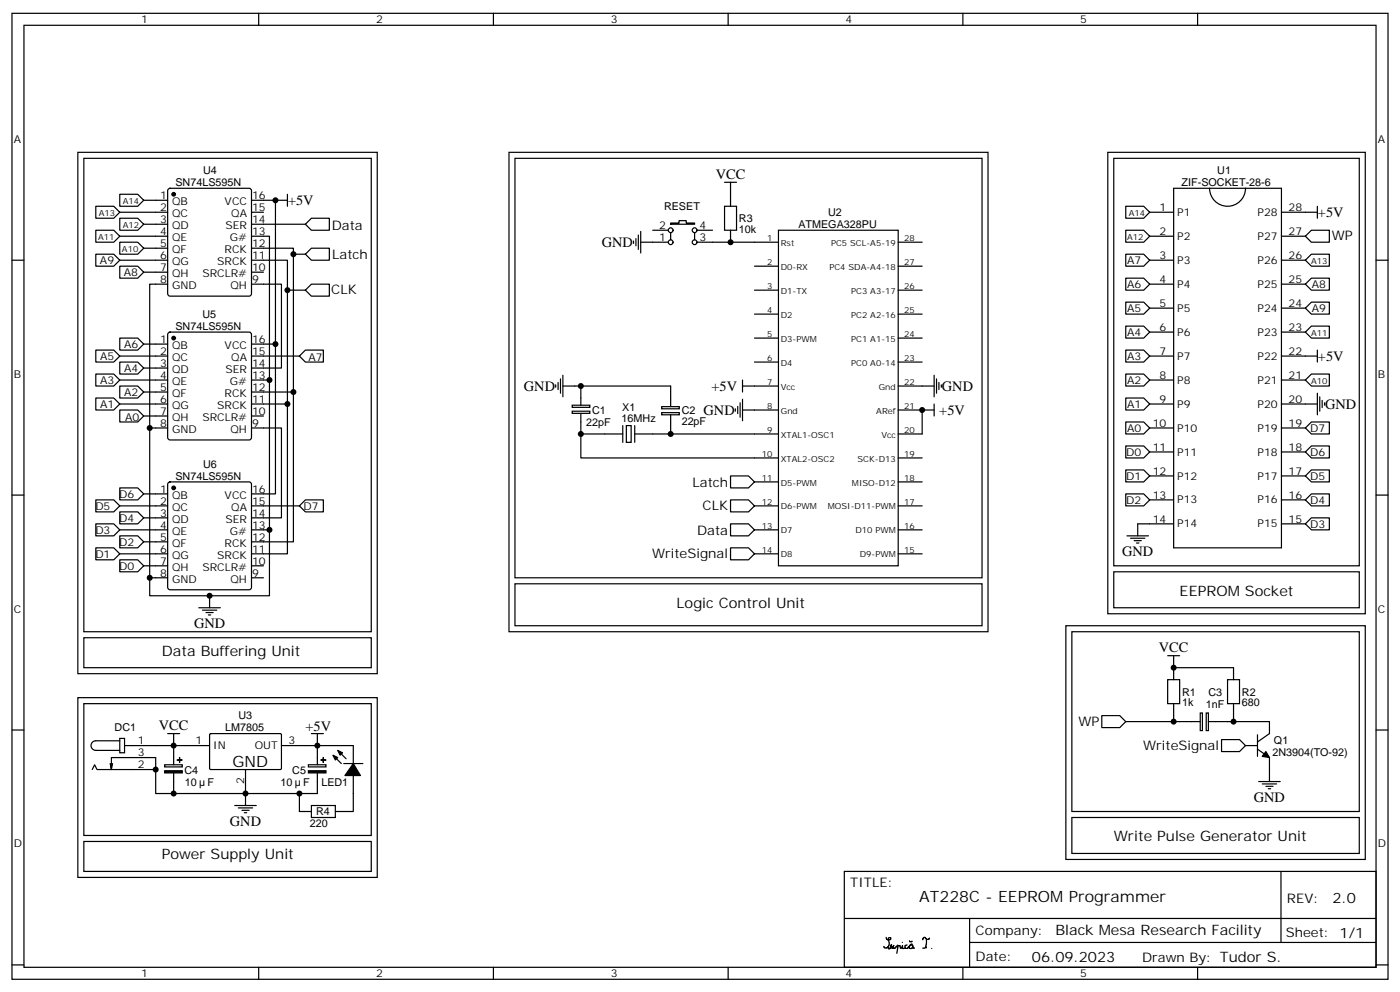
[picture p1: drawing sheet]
<svg xmlns="http://www.w3.org/2000/svg" width="412mm" height="292mm" viewBox="0 0 412 292" stroke-linecap="round" stroke-linejoin="round" font-family="sans-serif">
<g fill="none" stroke="#000" stroke-width=".35">
<path d="M3.5 3.9h405.4v284.4h-405.4zM7.1 7.4h398.2v277.3h-398.2zM76.2 3.9v3.5M145.3 3.9v3.5M214.5 3.9v3.5M283.6 3.9v3.5M352.8 3.9v3.5M22.9 44.8h88.2v153.5h-88.2zM24.7 46.6h84.7v139.3h-84.7zM35.3 57.2h5.3l1.7 1.7-1.7 1.8h-5.3zM42.3 58.9h7.1M49.6 55.6l.5-.2h23.3l.5 .2 .2 .5v30.4l-.3 .5-.4 .2h-23.3l-.5-.3-.2-.4v-30.4z"/>
<path d="M74.1 58.9h7v86.5h-7M81.1 58.9h3.6M84.7 57.2v3.5M149.9 44.8h141.1v141.1h-141.1zM151.7 46.6h137.6v123.5h-137.6zM213.4 53.7h3.6M215.2 53.7v7M326.3 44.8h75.9v135.9h-75.9zM328.1 46.6h72.3v119.9h-72.3zM345.7 55.4h31.8v105.9h-31.8zM356.3 55.4a5.3 5.3 0 0 0 5.3 5.3 5.3 5.3 0 0 0 5.3-5.3M3.5 76.6h3.6"/>
<path d="M28.2 74.8h5.3l1.8 1.8-1.8 1.8h-5.3zM28.2 67.8h5.3l1.8 1.7-1.8 1.8h-5.3zM28.2 60.7h5.3l1.8 1.8-1.8 1.7h-5.3zM35.3 78.4h5.3l1.7 1.7-1.7 1.8h-5.3zM35.3 71.3h5.3l1.7 1.8-1.7 1.7h-5.3zM35.3 64.2h5.3l1.7 1.8-1.7 1.8h-5.3zM35.3 76.6h14.1M35.3 62.5h14.1M35.3 69.5h14.1M42.3 66h7.1M42.3 73.1h7.1M74.1 76.6h10.6v86.4h-10.6"/>
<path d="M74.1 73.1h12.3v86.4h-12.3M74.1 69.5h5.3v42.4M74.1 62.5h3.5M74.1 66h15.9M86.4 74.8h3.6M90 66l1.7-1.8h5.3v3.6h-5.3zM90 74.8l1.7-1.7h5.3v3.5h-5.3zM186.6 70.9v.7M187.3 70.2v2.2M188 69.2v4.2M188.7 71.3h8.1M188.7 68.1v6.4"/>
<path d="M192.3 67.8h4.5M197.6 65.7h2.4v-.8h2.1v.8h2.5v.3h-7zM197.6 68.5v2.1M204.6 68.5v2.1M205.3 71.3h24M205.3 67.8h4.6M213.4 60.7h3.6v7.1h-3.6zM215.2 67.8v3.5M222.2 78.4h7.1M229.3 67.8h35.3v98.7h-35.3zM264.6 71.3h7M264.6 78.4h7"/>
<path d="M331.6 67.8h5.3l1.8 1.7-1.8 1.8h-5.3zM331.6 74.8h5.3l1.8 1.8-1.8 1.8h-5.3zM331.6 60.7h5.3l1.8 1.8-1.8 1.7h-5.3zM338.7 76.6h7M338.7 62.5h7M338.7 69.5h7M377.5 76.6h7M377.5 62.5h10.6M377.5 69.5h7M384.5 69.5l1.8-1.7h5.3v3.5h-5.3zM384.5 76.6l1.8-1.8h5.3v3.6h-5.3zM388.1 60.7v3.5"/>
<path d="M405.3 76.6h3.6M35.3 99.5h5.3l1.7 1.8-1.7 1.7h-5.3zM42.3 80.1h7.1M49.4 83.6h-5.3v91.8h35.3v-19.4h-5.3M49.6 98l.5-.2h23.3l.5 .2 .2 .5v30.3l-.3 .5-.4 .2h-23.3l-.5-.2-.2-.5v-30.3zM74.1 83.6h8.8v24.7h-8.8M74.1 80.1h3.5M84.7 85.4h5.3M90 85.4l1.7-1.8h5.3v3.6h-5.3zM222.2 85.4h7.1M222.2 92.5h7.1M222.2 99.5h7.1"/>
<path d="M264.6 85.4h7M264.6 92.5h7M264.6 99.5h7M331.6 81.9h5.3l1.8 1.7-1.8 1.8h-5.3zM331.6 88.9h5.3l1.8 1.8-1.8 1.8h-5.3zM331.6 96h5.3l1.8 1.8-1.8 1.7h-5.3zM338.7 83.6h7M338.7 90.7h7M338.7 97.8h7M377.5 83.6h7M377.5 90.7h7M377.5 97.8h7"/>
<path d="M384.5 97.8l1.8-1.8h5.3v3.5h-5.3zM384.5 90.7l1.8-1.8h5.3v3.6h-5.3zM384.5 83.6l1.8-1.7h5.3v3.5h-5.3zM28.2 117.2h5.3l1.8 1.7-1.8 1.8h-5.3zM28.2 110.1h5.3l1.8 1.8-1.8 1.7h-5.3zM28.2 103h5.3l1.8 1.8-1.8 1.8h-5.3zM35.3 113.6h5.3l1.7 1.8-1.7 1.8h-5.3zM35.3 106.6h5.3l1.7 1.7-1.7 1.8h-5.3zM35.3 104.8h14.1M35.3 111.9h14.1M35.3 118.9h14.1M42.3 101.3h7.1"/>
<path d="M42.3 108.3h7.1M42.3 115.4h7.1M74.1 111.9h5.3v44.1M74.1 104.8h14.1M74.1 118.9h10.6M74.1 101.3h7M74.1 115.4h12.3M88.2 104.8l1.8-1.8h5.2v3.6h-5.2zM163.7 113.3v.7M164.4 112.6v2.1M165.1 111.5v4.2M165.8 113.6h31.8v6"/>
<path d="M165.8 110.5v6.3M168.6 119.3h5.1v.6h-5.1zM171.1 113.6v5.7M194.9 119.7h5.2v.6h-5.2zM217.3 119.6v2.1M218 118.6v4.2M218.7 113.6h10.6M218.7 111.9v3.5M218.7 117.5v6.4M222.2 106.6h7.1M264.6 106.6h7M264.6 113.6h10.6"/>
<path d="M275.2 110.5v6.3M275.2 118.9v3.5M275.9 111.5v4.2M276.6 112.6v2.1M277.3 113.3v.7M331.6 103h5.3l1.8 1.8-1.8 1.8h-5.3zM331.6 110.1h5.3l1.8 1.8-1.8 1.7h-5.3zM331.6 117.2h5.3l1.8 1.7-1.8 1.8h-5.3zM338.7 104.8h7M338.7 111.9h7M338.7 118.9h7M377.5 104.8h10.6"/>
<path d="M377.5 111.9h7M377.5 118.9h10.6M384.5 111.9l1.8-1.8h5.3v3.5h-5.3zM388.1 103v3.6M388.1 115.7v6.4M388.8 116.8v4.2M389.5 117.9v2.1M390.2 118.6v.7M35.3 120.7h5.3l1.7 1.7-1.7 1.8h-5.3zM42.3 122.4h7.1M44.1 126h5.3M74.1 126h8.8v26.4h-8.8"/>
<path d="M74.1 122.4h3.5M168.6 121h5.1v.7h-5.1zM171.1 121.7v6M183.4 127.7h-12.3v7.1h58.2M183.4 125.3v4.9M184.5 125.3h1.4v4.9h-1.4zM187 127.7h42.3M187 125.3v4.9M194.9 121.5h5.2v.6h-5.2zM197.6 122.1v5.6M216.6 120.3v.7M218.7 120.7h10.6"/>
<path d="M264.6 120.7h10.6M264.6 134.8h7M271.6 120.7v7h-7M331.6 124.2h5.3l1.8 1.8-1.8 1.7h-5.3zM331.6 131.3h5.3l1.8 1.7-1.8 1.8h-5.3zM331.6 138.3h5.3l1.8 1.8-1.8 1.8h-5.3zM338.7 126h7M338.7 133h7M377.5 126h7M377.5 133h7M384.5 133l1.8-1.7h5.3v3.5h-5.3zM384.5 126l1.8-1.8h5.3v3.5h-5.3z"/>
<path d="M3.5 145.7h3.6M28.2 154.2h5.3l1.8 1.8-1.8 1.7h-5.3zM28.2 147.1h5.3l1.8 1.8-1.8 1.8h-5.3zM35.3 157.7h5.3l1.7 1.8-1.7 1.8h-5.3zM35.3 150.7h5.3l1.7 1.7-1.7 1.8h-5.3zM35.3 143.6h5.3l1.7 1.8-1.7 1.7h-5.3zM35.3 148.9h14.1M35.3 156h14.1M42.3 145.4h7.1M42.3 152.4h7.1M42.3 159.5h7.1M49.6 142.1l.5-.2h23.3l.5 .2 .2 .5v30.3l-.3 .5-.4 .2h-23.3l-.5-.2-.2-.5v-30.3z"/>
<path d="M74.1 148.9h14.1M88.2 148.9l1.8-1.8h5.2v3.6h-5.2zM215.2 154.2h5.3l1.7 1.8-1.7 1.7h-5.3zM215.2 147.1h5.3l1.7 1.8-1.7 1.8h-5.3zM215.2 140.1h5.3l1.7 1.8-1.7 1.7h-5.3zM222.2 141.9h7.1M222.2 148.9h7.1M222.2 156h7.1M264.6 141.9h7M264.6 148.9h7M264.6 156h7M331.6 145.4h5.3l1.8 1.7-1.8 1.8h-5.3z"/>
<path d="M332 157.7h6.3M333 158.4h4.3M334.1 159.1h2.1M334.8 159.8h.7M338.7 140.1h7M338.7 147.1h7M345.7 154.2h-10.6v3.5M377.5 140.1h7M377.5 147.1h7M377.5 154.2h7M384.5 154.2l1.8-1.8h5.3v3.6h-5.3zM384.5 147.1l1.8-1.7h5.3v3.5h-5.3z"/>
<path d="M384.5 140.1l1.8-1.8h5.3v3.6h-5.3zM405.3 145.7h3.6M28.2 161.3h5.3l1.8 1.7-1.8 1.8h-5.3zM35.3 164.8h5.3l1.7 1.7-1.7 1.8h-5.3zM35.3 163h14.1M42.3 166.5h7.1M44.1 170.1h5.3M58.6 178.9h6.3M59.6 179.6h4.3M61.7 175.4v3.5M74.1 166.5h3.5M74.1 170.1h3.5"/>
<path d="M151.7 171.8h137.6v12.4h-137.6zM215.2 161.3h5.3l1.7 1.7-1.7 1.8h-5.3zM222.2 163h7.1M264.6 163h7M328.1 168.3h72.3v10.6h-72.3zM24.7 187.7h84.7v8.8h-84.7zM60.7 180.3h2.1M61.4 181h.7M314 184.2h88.2v68.8h-88.2zM315.7 185.9h84.7v53h-84.7zM344 193h3.5M345.7 193v7.1"/>
<path d="M345.7 196.5h17.7v3.6M3.5 214.9h3.6M22.9 205.4h88.2v52.9h-88.2zM24.7 207.1h84.7v38.8h-84.7zM35.3 217.3h1.4v4.3h-1.4zM35.3 218.1h-7.1a1.41 1.41 0 0 0-1.4 1.4 1.41 1.41 0 0 0 1.4 1.4h7.1M36.7 219.5h25M49.4 215.9h3.5M51.2 215.9v9.2M61.8 216.1l.3-.2 20.6 .1 .2 .3-.1 10-.3 .2h-20.6l-.2-.3zM82.9 219.5h21.2v5.3M91.7 215.9h3.5"/>
<path d="M93.5 215.9v9.2M324.6 210.6h5.2l1.8 1.8-1.8 1.8h-5.2zM331.6 212.4h14.1M344 200.1h3.5v7h-3.5zM345.7 207.1v5.3h7.8M353.6 209.9h.6v5.2h-.6zM355.3 209.9h.7v5.2h-.7zM359.8 217.7h5.3l1.8 1.8-1.8 1.7h-5.3zM361.6 200.1h3.5v7h-3.5zM363.4 207.1v5.3h-7.4M363.4 212.4h10.5v3.5l-3.5 2.5M366.9 219.5h3.5"/>
<path d="M370.4 216.3v6.3M405.3 214.9h3.6M27.2 226.5l.7-1.4 .7 1.4h17.3M32.5 224.8l.3 1.7v-3.5h13.1v3.5M33.2 224.8l-.4 1.7M45.9 226.5v7.1h47.6v-6M48.5 225.1h5.2v.6h-5.2zM51.2 227.6v6M69.1 237.1h6.4M70.2 237.8h4.2M71.3 238.5h2.1M72 239.2h.7"/>
<path d="M72.3 226.5v10.6M88.2 233.6v5.3h3.5M90.8 225.1h5.2v.6h-5.2zM91.7 237.1h7.1v3.5h-7.1zM104.1 228.3v10.6h-5.3M370.4 220.5l3.5 2.5v7M370.8 230h6.3M371.8 230.8h4.3M372.9 231.5h2.1M373.6 232.2h.7M24.7 247.7h84.7v8.8h-84.7zM248.7 256.5h156.6v28.2h-156.6z"/>
<path d="M315.7 240.6h84.7v10.6h-84.7zM377.3 256.5v20.9M248.7 270.4h156.5M261.1 275.9v.5l.4 .3h.5l.4-.3v-.4l-.7 .1 .2 1.4-.2 1.1-1 .5-.4-.5M261.6 278.7l.1 .5 .3 .1 .6-1.3-.1 1h.4l.4-.7-.3 .9h.6l.9-1-.3 2.4M264.4 278.5l.7-.1 .1 .7h.4l.3-.7v.8l.5-.2M265.8 277.4h.1M267.2 278.2l-.6 .2v.7l.8 .1 .6-.9M267.9 276.9l.2 .3h.5l.1-.2M268.7 277.9l-.5 .1-.3 .5 .1 .7h.5l.3-.3v-.6l-.3-.2M268.9 278.3l.1 .6 .4 .2M272.7 278.6l.2 .4"/>
<path d="M272.9 276.8l-.2 2.1-.9 .2M273.8 276.1l-.2 .4h-.6l-.5-.6h-.3l-.4 .7M274.5 279.2h.1M285.6 277.4h119.6M285.6 270.4v14.1M3.5 284h3.6M76.2 284.7v3.6M145.3 284.7v3.6M214.5 284.7v3.6M283.6 284.7v3.6M352.8 284.7v3.6M405.3 284h3.6"/>
<circle cx="197.6" cy="67.8" r=".71"/>
<circle cx="197.6" cy="71.3" r=".71"/>
<circle cx="204.6" cy="67.8" r=".71"/>
<circle cx="204.6" cy="71.3" r=".71"/>
</g>
<g fill="#000" stroke="#000" stroke-width=".35">
<path d="M48.5 226.9h5.2v.6h-5.2zM52.2 223.7h1.4zM52.9 223v1.4zM90.8 226.9h5.2v.6h-5.2zM94.5 223.7h1.5zM95.2 223v1.4zM98.1 222.3l1.4 .7-.7 .7zM99.5 220.9l1.4 .7-.7 .7zM99.1 223.3l1.4 1.5zM101.2 224.8h5.7zM100.5 221.9l1.5 1.4zM104.1 224.8l2.1 3.5h-4.6z"/>
<path d="M372.9 221.2l1 1.8-2.1-.4z"/>
<circle cx="51.2" cy="57.2" r=".53"/>
<circle cx="51.2" cy="99.5" r=".53"/>
<circle cx="51.2" cy="143.6" r=".53"/>
</g>
<g fill="#000">
<circle cx="81.1" cy="58.9" r=".88"/>
<circle cx="86.4" cy="74.8" r=".88"/>
<circle cx="215.2" cy="71.3" r=".88"/>
<circle cx="84.7" cy="85.4" r=".88"/>
<circle cx="79.4" cy="111.9" r=".88"/>
<circle cx="81.1" cy="101.3" r=".88"/>
<circle cx="84.7" cy="118.9" r=".88"/>
<circle cx="86.4" cy="115.4" r=".88"/>
<circle cx="171.1" cy="113.6" r=".88"/>
<circle cx="44.1" cy="126" r=".88"/>
<circle cx="171.1" cy="127.7" r=".88"/>
<circle cx="197.6" cy="127.7" r=".88"/>
<circle cx="271.6" cy="120.7" r=".88"/>
<circle cx="79.4" cy="156" r=".88"/>
<circle cx="44.1" cy="170.1" r=".88"/>
<circle cx="61.7" cy="175.4" r=".88"/>
<circle cx="345.7" cy="196.5" r=".88"/>
<circle cx="51.2" cy="219.5" r=".88"/>
<circle cx="93.5" cy="219.5" r=".88"/>
<circle cx="345.7" cy="212.4" r=".88"/>
<circle cx="363.4" cy="212.4" r=".88"/>
<circle cx="45.9" cy="226.5" r=".88"/>
<circle cx="51.2" cy="233.6" r=".88"/>
<circle cx="72.3" cy="233.6" r=".88"/>
<circle cx="88.2" cy="233.6" r=".88"/>
</g>
<g font-size="4.6">
<text x="68.4" y="225.8">GND</text>
<text x="270.8" y="265.5">AT228C - EEPROM Programmer</text>
</g>
<g font-size="4.2">
<text x="210.8" y="52.6">VCC</text>
<text x="84.8" y="60.4">+5V</text>
<text x="388.2" y="63.9">+5V</text>
<text x="177.3" y="72.7">GND</text>
<text x="388.2" y="106.2">+5V</text>
<text x="154.3" y="115.1">GND</text>
<text x="209.6" y="115.1">+5V</text>
<text x="277.5" y="115">GND</text>
<text x="207.3" y="122.1">GND</text>
<text x="276.7" y="122.1">+5V</text>
<text x="390.3" y="120.4">GND</text>
<text x="330.6" y="163.7">GND</text>
<text x="199.3" y="178.9">Logic Control Unit</text>
<text x="347.5" y="175.4">EEPROM Socket</text>
<text x="57.1" y="184.9">GND</text>
<text x="341.4" y="191.9">VCC</text>
<text x="47.6" y="193">Data Buffering Unit</text>
<text x="46.8" y="214.9">VCC</text>
<text x="90" y="215.2">+5V</text>
<text x="369.4" y="236.1">GND</text>
<text x="67.7" y="243.1">GND</text>
<text x="328.1" y="247.7">Write Pulse Generator Unit</text>
<text x="47.6" y="253">Power Supply Unit</text>
<text x="392.5" y="265.8">2.0</text>
<text x="310.9" y="275.3">Black Mesa Research Facility</text>
<text x="304" y="283.1">06.09.2023</text>
</g>
<g font-size="3.9">
<text x="97.7" y="67.7">Data</text>
<text x="392.3" y="70.8">WP</text>
<text x="97.8" y="76.1">Latch</text>
<text x="97.6" y="86.7">CLK</text>
<text x="204" y="143.2">Latch</text>
<text x="206.9" y="150.2">CLK</text>
<text x="205.3" y="157.3">Data</text>
<text x="192.1" y="164.2">WriteSignal</text>
<text x="317.7" y="213.7">WP</text>
<text x="336.8" y="220.8">WriteSignal</text>
<text x="250.5" y="261.1">TITLE:</text>
<text x="379.1" y="265.8">REV:</text>
<text x="287.4" y="275.3">Company:</text>
<text x="378.7" y="275.9">Sheet: 1/1</text>
<text x="287.4" y="283">Date:</text>
<text x="336.4" y="283.1">Drawn By: Tudor S.</text>
</g>
<g font-size="3.2">
<text x="41.6" y="6.9">1</text>
<text x="110.8" y="6.9">2</text>
<text x="179.9" y="6.9">3</text>
<text x="249.1" y="6.9">4</text>
<text x="318.2" y="6.9">5</text>
<text x="4.1" y="42">A</text>
<text x="405.9" y="42">A</text>
<text x="59.8" y="51.3">U4</text>
<text x="358.6" y="51.3">U1</text>
<text x="47.2" y="58.6">1</text>
<text x="51.7" y="54.8">SN74LS595N</text>
<text x="74.3" y="58.6">16</text>
<text x="348.1" y="54.8">ZIF-SOCKET-28-6</text>
<text x="47.2" y="62.1">2</text>
<text x="47.2" y="65.7">3</text>
<text x="50.7" y="60.4">QB</text>
<text x="50.7" y="63.9">QC</text>
<text x="66.2" y="60.4">VCC</text>
<text x="68.1" y="63.9">QA</text>
<text x="74.3" y="65.7">14</text>
<text x="74.3" y="62.1">15</text>
<text x="195.6" y="61.8">RESET</text>
<text x="217.7" y="65.4">R3</text>
<text x="243.9" y="63.6">U2</text>
<text x="341.6" y="62.1">1</text>
<text x="346.8" y="63.5">P1</text>
<text x="370.5" y="63.5">P28</text>
<text x="379.6" y="62.1">28</text>
<text x="47.2" y="69.2">4</text>
<text x="50.7" y="67.4">QD</text>
<text x="50.7" y="70.9">QE</text>
<text x="66.4" y="67.4">SER</text>
<text x="67.7" y="70.9">G#</text>
<text x="74.3" y="69.2">13</text>
<text x="194.1" y="70.9">1</text>
<text x="194.1" y="67.4">2</text>
<text x="206" y="70.9">3</text>
<text x="206" y="67.4">4</text>
<text x="217.7" y="68.6">10k</text>
<text x="235.2" y="67.2">ATMEGA328PU</text>
<text x="341.6" y="69.2">2</text>
<text x="346.8" y="70.6">P2</text>
<text x="370.5" y="70.6">P27</text>
<text x="379.6" y="69.2">27</text>
<text x="29.4" y="77.8">A9</text>
<text x="47.2" y="72.7">5</text>
<text x="47.2" y="76.2">6</text>
<text x="50.7" y="74.5">QF</text>
<text x="50.7" y="78">QG</text>
<text x="64" y="78">SRCK</text>
<text x="66.2" y="74.5">RCK</text>
<text x="74.3" y="76.2">11</text>
<text x="74.3" y="72.7">12</text>
<text x="332" y="77.7">A7</text>
<text x="341.6" y="76.2">3</text>
<text x="346.8" y="77.6">P3</text>
<text x="370.5" y="77.6">P26</text>
<text x="379.6" y="76.2">26</text>
<text x="36.5" y="81.4">A8</text>
<text x="47.2" y="79.8">7</text>
<text x="47.2" y="83.3">8</text>
<text x="50.7" y="81.5">QH</text>
<text x="59.6" y="81.5">SRCLR#</text>
<text x="74.3" y="83.3">9</text>
<text x="74.3" y="79.8">10</text>
<text x="341.6" y="83.3">4</text>
<text x="379.6" y="83.3">25</text>
<text x="50.7" y="85.1">GND</text>
<text x="67.9" y="85.1">QH</text>
<text x="332" y="84.8">A6</text>
<text x="346.8" y="84.7">P4</text>
<text x="370.5" y="84.7">P25</text>
<text x="386.4" y="84.7">A8</text>
<text x="59.6" y="93.6">U5</text>
<text x="332" y="91.8">A5</text>
<text x="341.6" y="90.3">5</text>
<text x="346.8" y="91.8">P5</text>
<text x="370.5" y="91.8">P24</text>
<text x="379.6" y="90.3">24</text>
<text x="386.4" y="91.7">A9</text>
<text x="47.2" y="100.9">1</text>
<text x="51.7" y="97.1">SN74LS595N</text>
<text x="74.3" y="100.9">16</text>
<text x="332" y="98.9">A4</text>
<text x="341.6" y="97.4">6</text>
<text x="346.8" y="98.8">P6</text>
<text x="370.5" y="98.8">P23</text>
<text x="379.6" y="97.4">23</text>
<text x="29.5" y="106">A5</text>
<text x="36.6" y="102.5">A6</text>
<text x="47.2" y="104.5">2</text>
<text x="47.2" y="108">3</text>
<text x="50.7" y="102.7">QB</text>
<text x="50.7" y="106.2">QC</text>
<text x="66.2" y="102.7">VCC</text>
<text x="68.1" y="106.2">QA</text>
<text x="74.3" y="108">14</text>
<text x="74.3" y="104.5">15</text>
<text x="90.8" y="106.2">A7</text>
<text x="332" y="105.9">A3</text>
<text x="341.6" y="104.5">7</text>
<text x="346.8" y="105.9">P7</text>
<text x="370.5" y="105.9">P22</text>
<text x="379.6" y="104.5">22</text>
<text x="4.1" y="111.2">B</text>
<text x="29.5" y="113.1">A3</text>
<text x="36.6" y="109.6">A4</text>
<text x="47.2" y="111.5">4</text>
<text x="50.7" y="109.7">QD</text>
<text x="50.7" y="113.3">QE</text>
<text x="66.4" y="109.7">SER</text>
<text x="67.7" y="113.3">G#</text>
<text x="74.3" y="111.5">13</text>
<text x="332" y="113">A2</text>
<text x="341.6" y="111.5">8</text>
<text x="346.8" y="112.9">P8</text>
<text x="370.5" y="112.9">P21</text>
<text x="379.6" y="111.5">21</text>
<text x="405.9" y="111.2">B</text>
<text x="36.6" y="116.6">A2</text>
<text x="47.2" y="115">5</text>
<text x="47.2" y="118.6">6</text>
<text x="50.7" y="116.8">QF</text>
<text x="66.2" y="116.8">RCK</text>
<text x="74.3" y="118.6">11</text>
<text x="74.3" y="115">12</text>
<text x="341.6" y="118.6">9</text>
<text x="346.8" y="120">P9</text>
<text x="370.5" y="120">P20</text>
<text x="379.6" y="118.6">20</text>
<text x="29.5" y="120.2">A1</text>
<text x="36.8" y="123.8">A0</text>
<text x="47.2" y="122.1">7</text>
<text x="47.2" y="125.6">8</text>
<text x="50.7" y="120.3">QG</text>
<text x="50.7" y="123.9">QH</text>
<text x="59.6" y="123.9">SRCLR#</text>
<text x="64" y="120.3">SRCK</text>
<text x="74.3" y="125.6">9</text>
<text x="74.3" y="122.1">10</text>
<text x="172.6" y="125.4">22pF</text>
<text x="174.4" y="121.8">C1</text>
<text x="183.1" y="124.2">16MHz</text>
<text x="183.3" y="121">X1</text>
<text x="200.8" y="125">22pF</text>
<text x="200.8" y="121.8">C2</text>
<text x="332" y="120">A1</text>
<text x="339.6" y="125.6">10</text>
<text x="379.6" y="125.6">19</text>
<text x="50.7" y="127.4">GND</text>
<text x="67.9" y="127.4">QH</text>
<text x="332" y="127.1">A0</text>
<text x="346.8" y="127">P10</text>
<text x="370.5" y="127">P19</text>
<text x="385.9" y="127.2">D7</text>
<text x="59.8" y="137.7">U6</text>
<text x="331.7" y="134.1">D0</text>
<text x="339.6" y="132.7">11</text>
<text x="346.8" y="134.1">P11</text>
<text x="370.5" y="134.1">P18</text>
<text x="379.6" y="132.7">18</text>
<text x="385.9" y="134.3">D6</text>
<text x="51.7" y="141.2">SN74LS595N</text>
<text x="331.7" y="141.2">D1</text>
<text x="339.6" y="139.7">12</text>
<text x="346.8" y="141.1">P12</text>
<text x="370.5" y="141.1">P17</text>
<text x="379.6" y="139.7">17</text>
<text x="385.9" y="141.3">D5</text>
<text x="35.1" y="146.6">D6</text>
<text x="47.2" y="145">1</text>
<text x="47.2" y="148.6">2</text>
<text x="50.7" y="146.8">QB</text>
<text x="66.2" y="146.8">VCC</text>
<text x="74.3" y="148.6">15</text>
<text x="74.3" y="145">16</text>
<text x="331.7" y="148.3">D2</text>
<text x="339.6" y="146.8">13</text>
<text x="346.8" y="148.2">P13</text>
<text x="370.5" y="148.2">P16</text>
<text x="379.6" y="146.8">16</text>
<text x="385.9" y="148.4">D4</text>
<text x="28.1" y="150.2">D5</text>
<text x="35.1" y="153.7">D4</text>
<text x="47.2" y="152.1">3</text>
<text x="47.2" y="155.6">4</text>
<text x="50.7" y="150.3">QC</text>
<text x="50.7" y="153.8">QD</text>
<text x="66.4" y="153.8">SER</text>
<text x="68.1" y="150.3">QA</text>
<text x="74.3" y="155.6">13</text>
<text x="74.3" y="152.1">14</text>
<text x="89.4" y="150.2">D7</text>
<text x="339.6" y="153.8">14</text>
<text x="346.8" y="155.3">P14</text>
<text x="370.5" y="155.3">P15</text>
<text x="379.6" y="153.8">15</text>
<text x="385.9" y="155.4">D3</text>
<text x="28.1" y="157.2">D3</text>
<text x="35.1" y="160.7">D2</text>
<text x="47.2" y="159.1">5</text>
<text x="50.7" y="157.4">QE</text>
<text x="50.7" y="160.9">QF</text>
<text x="66.2" y="160.9">RCK</text>
<text x="67.7" y="157.4">G#</text>
<text x="74.3" y="159.1">12</text>
<text x="28.1" y="164.3">D1</text>
<text x="35.1" y="167.8">D0</text>
<text x="47.2" y="162.7">6</text>
<text x="47.2" y="166.2">7</text>
<text x="50.7" y="164.4">QG</text>
<text x="50.7" y="168">QH</text>
<text x="59.6" y="168">SRCLR#</text>
<text x="64" y="164.4">SRCK</text>
<text x="74.3" y="166.2">10</text>
<text x="74.3" y="162.7">11</text>
<text x="47.2" y="169.7">8</text>
<text x="50.7" y="171.5">GND</text>
<text x="67.9" y="171.5">QH</text>
<text x="74.3" y="169.7">9</text>
<text x="4.1" y="180.3">C</text>
<text x="405.9" y="180.3">C</text>
<text x="348.2" y="207.9">1k</text>
<text x="348.2" y="204.8">R1</text>
<text x="355.2" y="208.3">1nF</text>
<text x="356" y="204.8">C3</text>
<text x="365.8" y="207.9">680</text>
<text x="365.8" y="204.8">R2</text>
<text x="33.8" y="215.3">DC1</text>
<text x="66.4" y="215.3">LM7805</text>
<text x="70.2" y="211.8">U3</text>
<text x="40.6" y="219.1">1</text>
<text x="57.6" y="219.1">1</text>
<text x="62.8" y="220.5">IN</text>
<text x="75.1" y="220.5">OUT</text>
<text x="85" y="219.1">3</text>
<text x="375.3" y="218.9">Q1</text>
<text x="40.6" y="222.6">3</text>
<text x="40.6" y="226.2">2</text>
<text x="54.3" y="227.7">C4</text>
<text x="86.1" y="227.7">C5</text>
<text x="374.8" y="222.4">2N3904(TO-92)</text>
<text x="54.4" y="231.2">10</text>
<text x="61.1" y="231.2">F</text>
<text x="72" y="230.7" transform="rotate(-90 72 230.7)">2</text>
<text x="82.6" y="231.2">10</text>
<text x="89.4" y="231.2">F</text>
<text x="94.7" y="231.2">LED1</text>
<text x="91.3" y="243.5">220</text>
<text x="93.1" y="240">R4</text>
<text x="4.1" y="249.4">D</text>
<text x="405.9" y="249.4">D</text>
<text x="41.6" y="287.7">1</text>
<text x="110.8" y="287.7">2</text>
<text x="179.9" y="287.7">3</text>
<text x="249.1" y="287.7">4</text>
<text x="318.2" y="287.7">5</text>
</g>
<g font-size="2.5">
<text x="36.2" y="60">A14</text>
<text x="29.1" y="63.5">A13</text>
<text x="332.5" y="63.5">A14</text>
<text x="28.9" y="70.6">A11</text>
<text x="36.2" y="67">A12</text>
<text x="226" y="70.9">1</text>
<text x="266.3" y="70.9">28</text>
<text x="332.1" y="70.8">A12</text>
<text x="35.9" y="74.1">A10</text>
<text x="226" y="78">2</text>
<text x="230" y="72.4">Rst</text>
<text x="244.8" y="72.4">PC5 SCL-A5-19</text>
<text x="266.3" y="78">27</text>
<text x="386.2" y="77.7">A13</text>
<text x="230" y="79.4">D0-RX</text>
<text x="244.3" y="79.4">PC4 SDA-A4-18</text>
<text x="226" y="85.1">3</text>
<text x="230" y="86.5">D1-TX</text>
<text x="250.7" y="86.5">PC3 A3-17</text>
<text x="266.3" y="85.1">26</text>
<text x="226" y="92.1">4</text>
<text x="230" y="93.5">D2</text>
<text x="250.7" y="93.5">PC2 A2-16</text>
<text x="266.3" y="92.1">25</text>
<text x="226" y="99.2">5</text>
<text x="230" y="100.6">D3-PWM</text>
<text x="250.7" y="100.6">PC1 A1-15</text>
<text x="266.3" y="99.2">24</text>
<text x="386.2" y="98.8">A11</text>
<text x="226" y="106.2">6</text>
<text x="230" y="107.6">D4</text>
<text x="250.7" y="107.6">PC0 A0-14</text>
<text x="266.3" y="106.2">23</text>
<text x="226" y="113.3">7</text>
<text x="266.3" y="113.3">22</text>
<text x="386.2" y="112.9">A10</text>
<text x="230" y="114.7">Vcc</text>
<text x="258.9" y="114.7">Gnd</text>
<text x="226" y="120.3">8</text>
<text x="230" y="121.7">Gnd</text>
<text x="258.1" y="121.7">ARef</text>
<text x="266.3" y="120.3">21</text>
<text x="226" y="127.4">9</text>
<text x="230" y="128.8">XTAL1-OSC1</text>
<text x="259.6" y="128.8">Vcc</text>
<text x="266.3" y="127.4">20</text>
<text x="224.4" y="134.4">10</text>
<text x="230" y="135.9">XTAL2-OSC2</text>
<text x="252.6" y="135.9">SCK-D13</text>
<text x="266.3" y="134.4">19</text>
<text x="224.4" y="141.5">11</text>
<text x="230" y="142.9">D5-PWM</text>
<text x="251" y="142.9">MISO-D12</text>
<text x="266.3" y="141.5">18</text>
<text x="224.4" y="148.6">12</text>
<text x="230" y="150">D6-PWM</text>
<text x="243.8" y="150">MOSI-D11-PWM</text>
<text x="266.3" y="148.6">17</text>
<text x="224.4" y="155.6">13</text>
<text x="266.3" y="155.6">16</text>
<text x="230" y="157">D7</text>
<text x="252" y="157">D10 PWM</text>
<text x="224.4" y="162.7">14</text>
<text x="230" y="164.1">D8</text>
<text x="253.3" y="164.1">D9-PWM</text>
<text x="266.3" y="162.7">15</text>
</g>
</svg>
